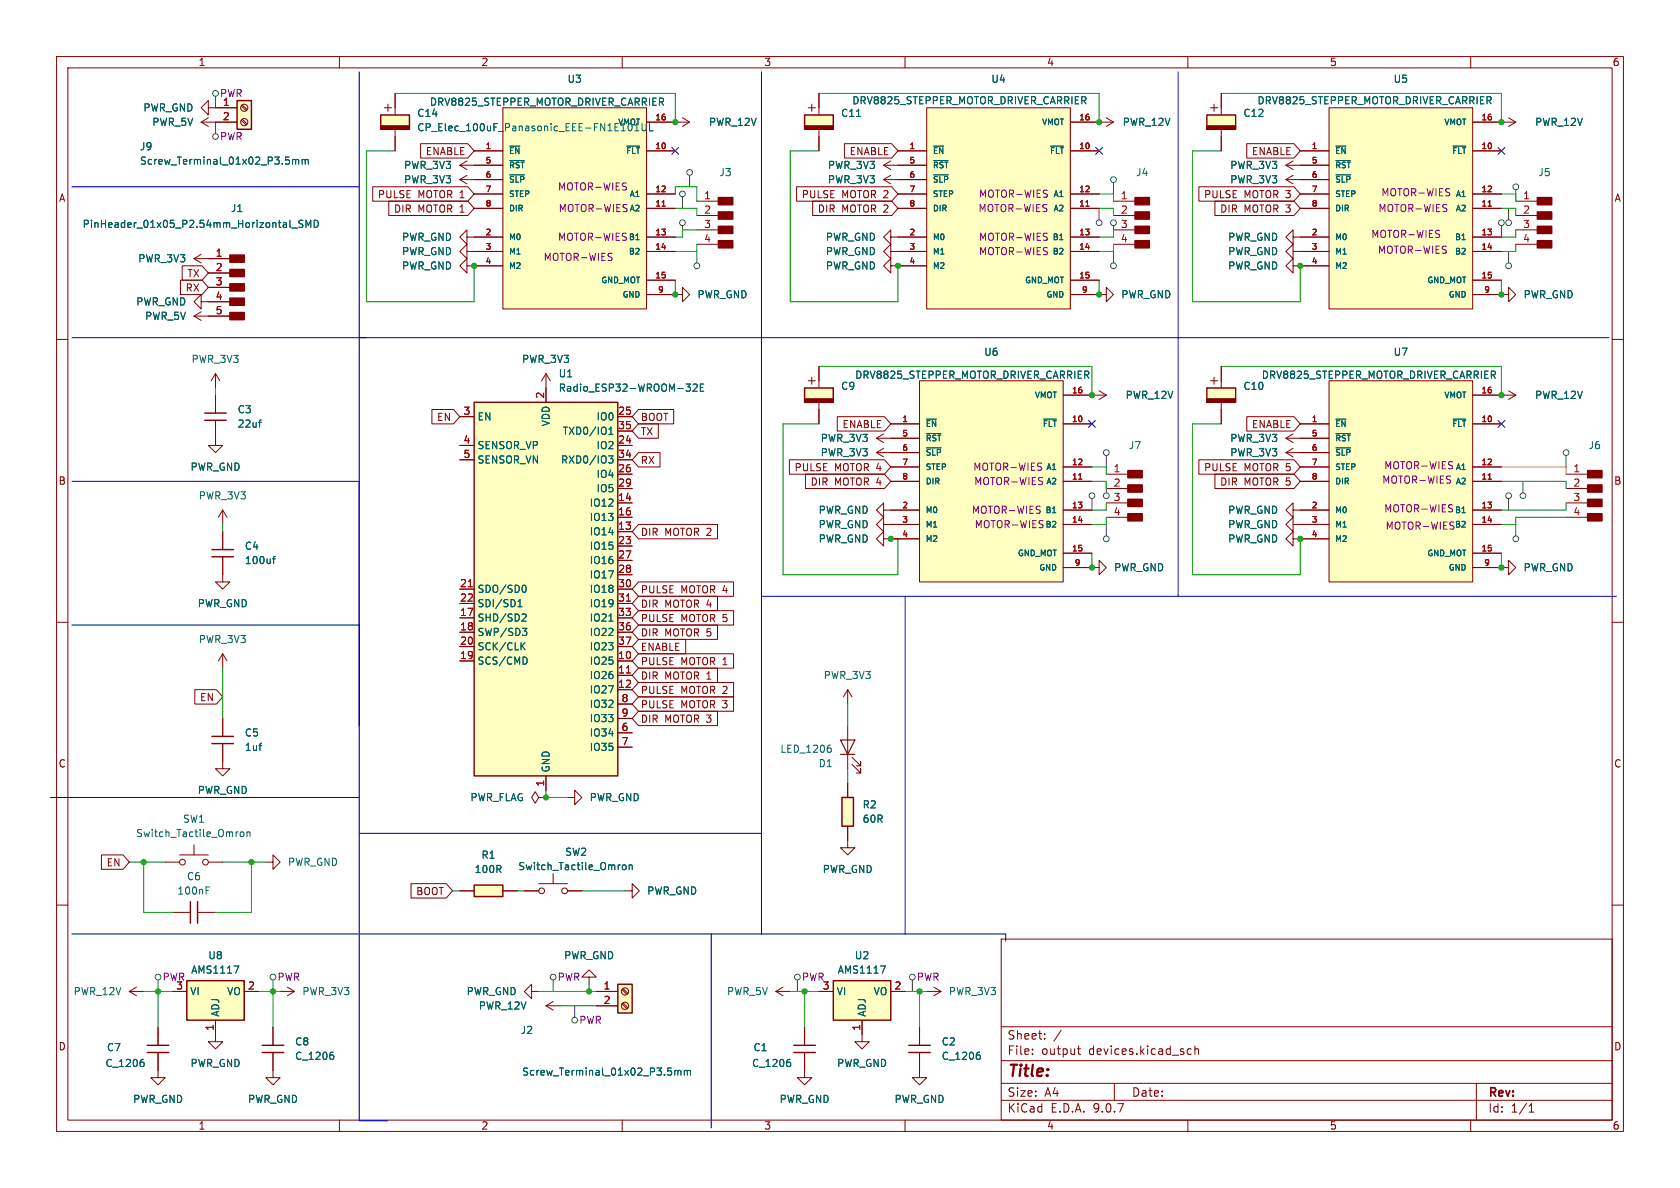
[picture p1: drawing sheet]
<svg xmlns="http://www.w3.org/2000/svg" width="297mm" height="210mm" viewBox="0 0 297 210" stroke-linecap="round" stroke-linejoin="round" font-family="sans-serif">
<g fill="none" stroke="#840000" stroke-width=".18">
<path d="M10 10h277v190h-277zM12 12h273v186h-273zM60 10v2M110 10v2M160 10v2M210 10v2M260 10v2M35.6 21.6l1.2 .8M35.6 21.6h2.5M36.8 20.8l-1.2 .8M34.3 45.7h6.3M34.3 45.7l1.3 .8"/>
<path d="M35.6 45l-1.3 .7M36.8 48.3h3.8M36.8 50.8h3.8M36.8 53.3h3.8M36.8 55.9h3.8M10 60h2M285 60h2M10 110h2M285 110h2M10 160h2M163.8 175.3h2.6M165.1 174.5l1.3 .8"/>
<path d="M166.4 175.3l-1.3 .7M177 166h108v32h-108zM285 160h2M60 198v2M110 198v2M160 198v2M177 194.5h108M177 191.5h108M177 187.5h108M177 181.5h108M182.5 186.3v.1M182.5 185.5v.1"/>
<path d="M184.7 183.6v.1M184.7 182.8v.1M187.6 182.1l-1.3 2M190.5 185.4h.5M190.7 184.9v1.3l.3 .2M197 191.5v3M210 198v2M210 185.5h.6M210 186.3h.6M211.2 185.5l.3-.1 .3 .1 .1 .9M211.2 184.9v1.5M260 198v2"/>
<path d="M261 191.5v6.5M270.3 196.6h.9M270.3 195.5l.4-.4v1.5"/>
</g>
<g fill="#840000" stroke="#840000" stroke-width=".25">
<path d="M40.6 45.1h2.6v1.3h-2.6z"/>
<path d="M40.6 47.6h2.6v1.3h-2.6z"/>
<path d="M40.6 50.2h2.6v1.2h-2.6z"/>
<path d="M40.6 52.7h2.6v1.3h-2.6z"/>
<path d="M40.6 55.2h2.6v1.3h-2.6z"/>
</g>
<path d="M53.6 39l-.5-.1-.2 .2v.3l.5 .3 .2 .3-.3 .2-.5-.1M55.5 38.9a.64 .64 0 0 1 .8 .7 .64 .64 0 0 1-.8 .6zM51.6 40.3h1M54.1 40.2v-1.3l.4 .9 .4-.9v1.3" fill="none" stroke="#006464" stroke-width=".18"/>
<path d="M41.9 17.8h2.5v5.1h-2.5z" fill="#ffffc2"/>
<path d="M41.9 17.8h2.5v5.1h-2.5z" fill="none" stroke="#840000" stroke-width=".25"/>
<g fill="none" stroke="#840000" stroke-width=".18">
<path d="M38.1 19.1h3.8M42.6 18.7l.9 .9M42.8 18.5l.9 .9M38.1 21.6h3.8M42.6 21.3l.9 .8M42.8 21.1l.9 .8"/>
<circle cx="43.2" cy="19" r=".63"/>
<circle cx="43.2" cy="21.6" r=".63"/>
</g>
<path d="M51.7 28.2v.8M51.7 28.3l.4-.1 .2 .2M52.3 28.4l.1-.2h.3l.1 .8M52.3 28.4v.6M53.4 28.3l.4-.1 .2 .2M53.4 28.2v.8M54 28.4l.1-.2h.3l.1 .8M54 28.4v.6" fill="none" stroke="#006464" stroke-width=".18"/>
<path d="M147.3 173.4h10.2v6.9h-10.2z" fill="#ffffc2"/>
<path d="M147.3 173.4h10.2v6.9h-10.2z" fill="none" stroke="#840000" stroke-width=".25"/>
<path d="M36.8 19.1v-1.3l-1.2 1.3 1.2 1.2v-1.2h1.3M157.5 44.5v-1.3l-1.3 1.3 1.3 1.2v-1.2h1.2M157.5 41.9v-1.3l-1.3 1.3 1.3 1.3v-1.3h1.2M157.5 47v-1.3l-1.3 1.3 1.3 1.3v-1.3h1.2M276.9 83.8h3.8M276.9 86.4h3.8M276.9 88.9h3.8M276.9 91.4h3.8M144.8 175.3h2.5M157.5 175.3h2.5M152.4 180.3v2.6" fill="none" stroke="#840000" stroke-width=".18"/>
<path d="M155.7 170.8h.8l-.5 1.2" fill="none" stroke="#006464" stroke-width=".18"/>
<g fill="#840000" stroke="#840000" stroke-width=".25">
<path d="M280.7 83.2h2.5v1.3h-2.5z"/>
<path d="M280.7 85.7h2.5v1.3h-2.5z"/>
<path d="M280.7 88.3h2.5v1.2h-2.5z"/>
<path d="M280.7 90.8h2.5v1.3h-2.5z"/>
</g>
<path d="M234.9 67.3h25.4v35.6h-25.4z" fill="#ffffc2"/>
<g fill="none" stroke="#840000" stroke-width=".18">
<path d="M229.9 74.9h5M229.9 77.5h5M234.9 67.3h25.4v35.6h-25.4zM260.3 74.9h5.1M260.3 69.9h5.1M229.9 80h5M229.9 82.6h5M229.9 85.1h5M229.9 90.2h5M229.9 92.7h5M229.9 95.3h5M260.3 82.6h5.1"/>
<path d="M260.3 85.1h5.1M260.3 90.2h5.1M260.3 92.7h5.1M260.3 97.8h5.1M260.3 100.3h5.1"/>
</g>
<path d="M236.2 74.1h1.7M236.2 76.6h2.5M236.2 79.2h2.6M256.9 74.1h2.2" fill="none" stroke="#006464" stroke-width=".18"/>
<path d="M263.1 84.7h.6" fill="none" stroke="#a90000" stroke-width=".18"/>
<path d="M162.6 67.3h25.4v35.6h-25.4z" fill="#ffffc2"/>
<g fill="none" stroke="#840000" stroke-width=".18">
<path d="M157.5 74.9h5.1M157.5 77.5h5.1M162.6 67.3h25.4v35.6h-25.4zM188 74.9h5M188 69.9h5M157.5 80h5.1M157.5 82.6h5.1M157.5 85.1h5.1M157.5 90.2h5.1M157.5 92.7h5.1M157.5 95.3h5.1M188 82.6h5"/>
<path d="M188 85.1h5M188 90.2h5M188 92.7h5M188 97.8h5M188 100.3h5M137.2 175.3l1.2 .7M137.2 175.3h2.5M138.4 174.5l-1.2 .8M142.2 186.1v4.4h1.3l-1.3 1.3-1.2-1.3h1.2M142.2 181.6v3.2"/>
</g>
<path d="M163.8 74.1h1.8M163.8 76.6h2.5M163.8 79.2h2.6M184.5 74.1h2.2M139.4 187.3h.3M139.5 187.8l.3 .2v.3l-.3 .2" fill="none" stroke="#006464" stroke-width=".18"/>
<path d="M190.7 84.7h.6" fill="none" stroke="#a90000" stroke-width=".18"/>
<path d="M140.3 184.8h3.8M140.3 186.1h3.8" fill="none" stroke="#840000" stroke-width=".25"/>
<path d="M67.3 20.3h5.1v2.6h-5.1z" fill="#ffffc2"/>
<path d="M67.3 22.2h5.1v.7h-5.1z" fill="#840000" stroke="#840000" stroke-width=".18"/>
<path d="M67.3 20.3h5.1v2.6h-5.1z" fill="none" stroke="#840000" stroke-width=".25"/>
<g fill="none" stroke="#840000" stroke-width=".18">
<path d="M67.9 19.1h1.3M68.6 18.4v1.3M69.8 16.5v3.8M69.8 22.9v3.8M81.3 29.2l1.2 .8M81.3 29.2h2.5M81.3 31.8l1.2 .7M81.3 31.8h2.5M82.5 28.4l-1.2 .8M82.5 31l-1.2 .8M82.5 44.5v-1.3l-1.2 1.3 1.2 1.2v-1.2h1.3M82.5 41.9v-1.3l-1.2 1.3 1.2 1.3v-1.3h1.3"/>
<path d="M154.9 77.5l1.3 .7M154.9 77.5h2.6M156.2 76.7l-1.3 .8M156.2 79.2l-1.3 .8M193 69.9h2.6M194.3 69.1l1.3 .8M195.6 69.9l-1.3 .7M265.4 69.9h2.6M266.7 69.1l1.3 .8M268 69.9l-1.3 .7M154.9 80l1.3 .8M154.9 80h2.6"/>
<path d="M156.2 90.2v-1.3l-1.3 1.3 1.3 1.2v-1.2h1.3M156.2 92.7v-1.3l-1.3 1.3 1.3 1.3v-1.3h1.3M156.2 95.3v-1.3l-1.3 1.3 1.3 1.2v-1.2h1.3M195.6 83.8h3.8M195.6 86.4h3.8M195.6 88.9h3.8M195.6 91.4h3.8M193 100.3h1.3v-1.2l1.3 1.2-1.3 1.3v-1.3"/>
</g>
<path d="M111.7 22.6l-.1 .5h-.4M112.2 23.1h.8M112.6 21.9v1.2M113.5 21.9v1l.2 .2h.4l.1-.2v-1M114.8 21.9v1.2h.6" fill="none" stroke="#006464" stroke-width=".18"/>
<g fill="#840000" stroke="#840000" stroke-width=".25">
<path d="M199.4 83.2h2.5v1.3h-2.5z"/>
<path d="M199.4 85.7h2.5v1.3h-2.5z"/>
<path d="M199.4 88.3h2.5v1.2h-2.5z"/>
<path d="M199.4 90.8h2.5v1.3h-2.5z"/>
</g>
<path d="M142.2 68.6h5.1v2.5h-5.1z" fill="#ffffc2"/>
<path d="M142.2 70.5h5.1v.6h-5.1z" fill="#840000" stroke="#840000" stroke-width=".18"/>
<path d="M142.2 68.6h5.1v2.5h-5.1z" fill="none" stroke="#840000" stroke-width=".25"/>
<path d="M142.9 67.3h1.2M143.5 66.7v1.2M144.8 64.8v3.8M144.8 71.1v3.8" fill="none" stroke="#840000" stroke-width=".18"/>
<path d="M148.8 141h2.1v5.1h-2.1z" fill="#ffffc2"/>
<path d="M148.8 141h2.1v5.1h-2.1z" fill="none" stroke="#840000" stroke-width=".25"/>
<path d="M149.9 138.4v2.6M149.9 146.1v3.8h1.2l-1.2 1.2-1.3-1.2h1.3" fill="none" stroke="#840000" stroke-width=".18"/>
<path d="M213.4 68.6h5v2.5h-5z" fill="#ffffc2"/>
<path d="M213.4 70.5h5v.6h-5z" fill="#840000" stroke="#840000" stroke-width=".18"/>
<path d="M213.4 68.6h5v2.5h-5z" fill="none" stroke="#840000" stroke-width=".25"/>
<path d="M214 67.3h1.3M214.6 66.7v1.2M215.9 64.8v3.8M215.9 71.1v3.8" fill="none" stroke="#840000" stroke-width=".18"/>
<path d="M163.8 19.1h25.4v35.5h-25.4z" fill="#ffffc2"/>
<g fill="none" stroke="#840000" stroke-width=".18">
<path d="M163.8 19.1h25.4v35.5h-25.4zM119.4 21.6h2.5M120.6 20.8l1.3 .8M121.9 21.6l-1.3 .8M123.2 35.6h3.8M123.2 38.1h3.8M156.2 29.2h7.6M156.2 31.8h7.6M156.2 31.8l1.3 .7M156.2 29.2l1.3 .8M157.5 31l-1.3 .8M157.5 28.4l-1.3 .8"/>
<path d="M158.7 26.7h5.1M158.7 34.3h5.1M158.7 36.8h5.1M189.2 26.7h5.1M189.2 34.3h5.1M189.2 36.8h5.1M189.2 21.6h5.1M119.4 52.1h1.2v-1.3l1.3 1.3-1.3 1.2v-1.2M123.2 40.6h3.8M123.2 43.2h3.8M158.7 41.9h5.1M158.7 44.5h5.1"/>
<path d="M158.7 47h5.1M189.2 41.9h5.1M189.2 44.5h5.1M189.2 49.5h5.1M189.2 52.1h5.1M228.6 44.5v-1.3l-1.3 1.3 1.3 1.2v-1.2h1.3M30.5 161.3h3.2M34.9 161.3h3.2"/>
</g>
<path d="M165 25.8h1.8M165 28.4h2.6M165 30.9h2.7M185.7 25.8h2.3M36.4 157.4h.5M36.4 156.8h.6" fill="none" stroke="#006464" stroke-width=".18"/>
<path d="M192 36.4h.5" fill="none" stroke="#a90000" stroke-width=".18"/>
<g fill="#840000" stroke="#840000" stroke-width=".25">
<path d="M127 34.9h2.5v1.3h-2.5z"/>
<path d="M127 37.5h2.5v1.2h-2.5z"/>
<path d="M127 40h2.5v1.3h-2.5z"/>
<path d="M127 42.5h2.5v1.3h-2.5z"/>
</g>
<path d="M33.7 159.4v3.8M34.9 159.4v3.8" fill="none" stroke="#840000" stroke-width=".25"/>
<path d="M33 173.4h10.2v6.9h-10.2z" fill="#ffffc2"/>
<path d="M33 173.4h10.2v6.9h-10.2z" fill="none" stroke="#840000" stroke-width=".25"/>
<path d="M30.5 175.3h2.5M43.2 175.3h2.5M38.1 180.3v2.6" fill="none" stroke="#840000" stroke-width=".18"/>
<path d="M41.4 170.8h.8l-.5 1.2" fill="none" stroke="#006464" stroke-width=".18"/>
<path d="M142.2 20.3h5.1v2.6h-5.1z" fill="#ffffc2"/>
<path d="M142.2 22.2h5.1v.7h-5.1z" fill="#840000" stroke="#840000" stroke-width=".18"/>
<path d="M142.2 20.3h5.1v2.6h-5.1zM26 184.8h3.8M26 186.1h3.8M46.4 184.8h3.8M46.4 186.1h3.8" fill="none" stroke="#840000" stroke-width=".25"/>
<g fill="none" stroke="#840000" stroke-width=".18">
<path d="M142.9 19.1h1.2M143.5 18.4v1.3M144.8 16.5v3.8M144.8 22.9v3.8M196.8 35.6h3.9M196.8 38.1h3.9M82.5 47v-1.3l-1.2 1.3 1.2 1.3v-1.3h1.3M194.3 52.1h1.3v-1.3l1.2 1.3-1.2 1.2v-1.2M196.8 40.6h3.9M196.8 43.2h3.9M228.6 41.9v-1.3l-1.3 1.3 1.3 1.3v-1.3h1.3M228.6 47v-1.3l-1.3 1.3 1.3 1.3v-1.3h1.3"/>
<path d="M265.4 52.1h1.3v-1.3l1.3 1.3-1.3 1.2v-1.2M96.5 66l-.7 1.3M96.5 66l.8 1.3M96.5 66v2.6M227.3 77.5l1.3 .7M227.3 77.5h2.6M228.6 76.7l-1.3 .8M228.6 79.2l-1.3 .8M227.3 80l1.3 .8M227.3 80h2.6M228.6 90.2v-1.3l-1.3 1.3 1.3 1.2v-1.2h1.3M228.6 92.7v-1.3l-1.3 1.3 1.3 1.3v-1.3h1.3"/>
<path d="M228.6 95.3v-1.3l-1.3 1.3 1.3 1.2v-1.2h1.3M265.4 100.3h1.3v-1.2l1.3 1.2-1.3 1.3v-1.3M47 152.4h1.3v-1.3l1.2 1.3-1.2 1.3v-1.3M95.2 141l-.6-1-.6 1 .6 1 .6-1h1.3M96.5 141h.1M100.3 141h1.3v-1.3l1.3 1.3-1.3 1.2v-1.2M110.5 157.5h1.3v-1.3l1.2 1.3-1.2 1.3v-1.3M22.9 175.3l1.2 .7M22.9 175.3h2.5M24.1 174.5l-1.2 .8M27.9 186.1v4.4h1.3l-1.3 1.3-1.2-1.3h1.2M27.9 181.6v3.2"/>
<path d="M38.1 182.9v1.3h1.3l-1.3 1.2-1.3-1.2h1.3M48.3 186.1v4.4h1.2l-1.2 1.3-1.3-1.3h1.3M48.3 181.6v3.2"/>
</g>
<path d="M151.4 20.6h.7M25.1 187.3h.3M25.2 187.8l.3 .2v.3l-.3 .2M58.7 186h.2M58.8 186.5l.2 .2v.3l-.2 .3" fill="none" stroke="#006464" stroke-width=".18"/>
<g fill="#840000" stroke="#840000" stroke-width=".25">
<path d="M200.7 34.9h2.5v1.3h-2.5z"/>
<path d="M200.7 37.5h2.5v1.2h-2.5z"/>
<path d="M200.7 40h2.5v1.3h-2.5z"/>
<path d="M200.7 42.5h2.5v1.3h-2.5z"/>
</g>
<path d="M83.8 71.1h25.4v66.1h-25.4z" fill="#ffffc2"/>
<path d="M83.8 71.1h25.4v66.1h-25.4z" fill="none" stroke="#840000" stroke-width=".25"/>
<g fill="none" stroke="#840000" stroke-width=".18">
<path d="M265.4 21.6h2.6M266.7 20.8l1.3 .8M268 21.6l-1.3 .8M81.3 73.7h2.5M81.3 78.7h2.5M96.5 68.6v2.5M109.2 73.7h2.6M109.2 78.7h2.6M109.2 76.2h2.6M81.3 81.3h2.5M109.2 81.3h2.6M109.2 83.8h2.6"/>
<path d="M109.2 86.4h2.6M109.2 88.9h2.6M109.2 91.4h2.6M109.2 94h2.6M109.2 96.5h2.6M109.2 99.1h2.6M81.3 104.1h2.5M81.3 106.7h2.5M81.3 109.2h2.5M81.3 111.8h2.5M81.3 114.3h2.5M81.3 116.8h2.5"/>
<path d="M109.2 104.1h2.6M109.2 106.7h2.6M109.2 109.2h2.6M109.2 111.8h2.6M109.2 114.3h2.6M109.2 116.8h2.6M109.2 101.6h2.6M109.2 119.4h2.6M96.5 137.2v2.5M109.2 121.9h2.6M109.2 124.5h2.6M109.2 127h2.6"/>
<path d="M109.2 129.5h2.6M109.2 132.1h2.6"/>
</g>
<g fill="none" stroke="#006464" stroke-width=".18">
<path d="M107.6 76.8h.8M107.6 75.9l.4-.4v1.3M121.3 67.9h.8l-.5 .5 .4 .1 .1 .4-.3 .3h-.3M122.5 68l.5-.1 .3 .4-.8 .9h.8M123.8 68.5h.4M124.4 67.9h-.6v1.3h.6M107.6 80.6h.8l-.5 .5 .4 .1v.5l-.2 .2-.5-.1M91.6 107.3h.7M91.6 106.4l.3-.4v1.3M92.3 114.2l.5 .7M92.4 111.1h.7l-.4 .5 .4 .1v.4l-.2 .2h-.4M92.5 108.5l.4 .1 .1 .3-.8 .9h.8"/>
<path d="M92.6 103.4a.68 .68 0 0 1 .4 .7 .68 .68 0 0 1-.4 .6M92.8 113.6l-.7 .7M93 116.2l.2 .5-.2 .7M107.6 109.8h.8"/>
</g>
<path d="M82.8 103.7h.7M110.7 106.3h.8M110.7 119h.8" fill="none" stroke="#a90000" stroke-width=".18"/>
<path d="M88.9 19.1h25.4v35.5h-25.4z" fill="#ffffc2"/>
<g fill="none" stroke="#840000" stroke-width=".18">
<path d="M88.9 19.1h25.4v35.5h-25.4zM83.8 26.7h5.1M83.8 29.2h5.1M83.8 31.8h5.1M83.8 34.3h5.1M83.8 36.8h5.1M114.3 26.7h5.1M114.3 34.3h5.1M114.3 36.8h5.1M114.3 21.6h5.1M268 35.6h3.8M268 38.1h3.8"/>
<path d="M83.8 41.9h5.1M83.8 44.5h5.1M83.8 47h5.1M114.3 41.9h5.1M114.3 44.5h5.1M114.3 49.5h5.1M114.3 52.1h5.1M268 40.6h3.8M268 43.2h3.8M49.5 175.3h2.6M50.8 174.5l1.3 .8M52.1 175.3l-1.3 .7"/>
</g>
<path d="M90.1 25.8h1.8M90.1 28.4h2.6M90.1 30.9h2.6M110.8 25.8h2.3" fill="none" stroke="#006464" stroke-width=".18"/>
<path d="M117 36.4h.6" fill="none" stroke="#a90000" stroke-width=".18"/>
<g fill="#840000" stroke="#840000" stroke-width=".25">
<path d="M271.8 34.9h2.5v1.3h-2.5z"/>
<path d="M271.8 37.5h2.5v1.2h-2.5z"/>
<path d="M271.8 40h2.5v1.3h-2.5z"/>
<path d="M271.8 42.5h2.5v1.3h-2.5z"/>
</g>
<path d="M234.9 19.1h25.4v35.5h-25.4z" fill="#ffffc2"/>
<g fill="none" stroke="#840000" stroke-width=".18">
<path d="M234.9 19.1h25.4v35.5h-25.4zM227.3 29.2h7.6M227.3 31.8h7.6M227.3 31.8l1.3 .7M227.3 29.2l1.3 .8M228.6 31l-1.3 .8M228.6 28.4l-1.3 .8M229.9 26.7h5M229.9 34.3h5M229.9 36.8h5M260.3 26.7h5.1M260.3 34.3h5.1"/>
<path d="M260.3 36.8h5.1M260.3 21.6h5.1M229.9 41.9h5M229.9 44.5h5M229.9 47h5M260.3 41.9h5.1M260.3 44.5h5.1M260.3 49.5h5.1M260.3 52.1h5.1"/>
</g>
<path d="M236.2 25.8h1.7M236.2 28.4h2.5M236.2 30.9h2.6M256.9 25.8h2.2" fill="none" stroke="#006464" stroke-width=".18"/>
<path d="M263.1 36.4h.6" fill="none" stroke="#a90000" stroke-width=".18"/>
<path d="M213.4 20.3h5v2.6h-5z" fill="#ffffc2"/>
<path d="M213.4 22.2h5v.7h-5z" fill="#840000" stroke="#840000" stroke-width=".18"/>
<path d="M213.4 20.3h5v2.6h-5z" fill="none" stroke="#840000" stroke-width=".25"/>
<g fill="none" stroke="#840000" stroke-width=".18">
<path d="M214 19.1h1.3M214.6 18.4v1.3M215.9 16.5v3.8M194.3 21.6h2.5M195.6 20.8l1.2 .8M196.8 21.6l-1.2 .8M215.9 22.9v3.8M29.2 152.4h2.5M31.7 151.1h5.1M34.3 149.4v1.7M36.8 152.4h2.6"/>
<circle cx="32.3" cy="152.4" r=".51"/>
<circle cx="36.3" cy="152.4" r=".51"/>
</g>
<path d="M42.5 147.2l.2-.1 .4 .1v.5l-.1 .1-.3 .1-.2-.1zM43.7 147.2l.1-.1h.3l.1 .8M43.7 147.1v.8" fill="none" stroke="#006464" stroke-width=".18"/>
<path d="M83.8 156.5h5.1v2h-5.1z" fill="#ffffc2"/>
<path d="M83.8 156.5h5.1v2h-5.1z" fill="none" stroke="#840000" stroke-width=".25"/>
<g fill="none" stroke="#840000" stroke-width=".18">
<path d="M81.3 157.5h2.5M88.9 157.5h2.5M92.7 157.5h2.5M95.2 156.2h5.1M97.8 154.4v1.8M100.3 157.5h2.6"/>
<circle cx="95.8" cy="157.5" r=".51"/>
<circle cx="99.8" cy="157.5" r=".51"/>
</g>
<path d="M110.1 153l.2-.1 .3 .1 .1 .5-.1 .2h-.3l-.2-.1zM111.2 153l.2-.1 .3 .1 .1 .7M111.2 152.9v.8" fill="none" stroke="#006464" stroke-width=".18"/>
<path d="M109.2 174h2.6v5.1h-2.6z" fill="#ffffc2"/>
<path d="M36.2 73h3.8M36.2 74.3h3.8M37.5 97.2h3.8M37.5 98.4h3.8M37.5 130.2h3.8M37.5 131.4h3.8M109.2 174h2.6v5.1h-2.6zM160.7 184.8h3.8M160.7 186.1h3.8" fill="none" stroke="#840000" stroke-width=".25"/>
<g fill="none" stroke="#840000" stroke-width=".18">
<path d="M38.1 19.1h3.8M69.8 16.5v2.6M144.8 16.5v2.6M215.9 16.5v2.6M38.1 21.6h3.8M65.9 33h16.8l1.1 1.3-1.1 1.3h-16.8zM68.7 35.6h14l1.1 1.2-1.1 1.3h-14zM69.8 24.1v2.6M74.4 25.4h8.3l1.1 1.3-1.1 1.2h-8.3zM83.8 26.7h5.1M83.8 29.2h5.1M83.8 31.8h5.1"/>
<path d="M83.8 34.3h5.1M83.8 36.8h5.1M114.3 26.7h5.1M114.3 34.3h5.1M114.3 36.8h5.1M114.3 21.6h5.1M140.8 33h16.8l1.1 1.3-1.1 1.3h-16.8zM143.7 35.6h13.9l1.1 1.2-1.1 1.3h-13.9zM144.8 24.1v2.6M149.3 25.4h8.3l1.1 1.3-1.1 1.2h-8.3zM158.7 26.7h5.1M158.7 29.2h5.1"/>
<path d="M158.7 31.8h5.1M158.7 34.3h5.1M158.7 36.8h5.1M189.2 26.7h5.1M189.2 34.3h5.1M189.2 36.8h5.1M189.2 21.6h5.1M211.9 33h16.9l1.1 1.3-1.1 1.3h-16.9zM214.8 35.6h14l1.1 1.2-1.1 1.3h-14zM215.9 24.1v2.6M220.4 25.4h8.4l1.1 1.3-1.1 1.2h-8.4zM229.9 26.7h5"/>
<path d="M229.9 29.2h5M229.9 31.8h5M229.9 34.3h5M229.9 36.8h5M260.3 26.7h5.1M260.3 34.3h5.1M260.3 36.8h5.1M260.3 21.6h5.1M31.9 49.5h3.8l1.1 1.3-1.1 1.3h-3.8zM32.2 47h3.5l1.1 1.3-1.1 1.2h-3.5zM34.3 55.9l1.3 .7M34.3 55.9h6.3"/>
<path d="M35.6 53.3v-1.2l-1.3 1.2 1.3 1.3v-1.3h5M35.6 55.1l-1.3 .8M36.8 45.7h3.8M36.8 48.3h3.8M36.8 50.8h3.8M83.8 41.9h5.1M83.8 44.5h5.1M83.8 47h5.1M114.3 41.9h5.1M114.3 44.5h5.1M114.3 49.5h5.1M114.3 52.1h5.1"/>
<path d="M158.7 41.9h5.1M158.7 44.5h5.1M158.7 47h5.1M189.2 41.9h5.1M189.2 44.5h5.1M189.2 49.5h5.1M189.2 52.1h5.1M229.9 41.9h5M229.9 44.5h5M229.9 47h5M260.3 41.9h5.1M260.3 44.5h5.1"/>
<path d="M260.3 49.5h5.1M260.3 52.1h5.1M38.1 74.3v4.4h1.3l-1.3 1.3-1.3-1.3h1.3M38.1 66l-.8 1.3M38.1 66l.8 1.3M38.1 66v2.6M38.1 69.9v3.1M76.4 72.4h3.8l1.1 1.3-1.1 1.2h-3.8zM81.3 73.7h2.5M81.3 78.7h2.5M96.5 68.6v2.5M109.2 73.7h2.6"/>
<path d="M109.2 78.7h2.6M109.2 76.2h2.6M112.9 74.9h3.5v2.6h-3.5l-1.1-1.3zM112.9 72.4h6.2v2.5h-6.2l-1.1-1.2zM144.8 64.8v2.5M144.8 72.4v2.5M148 73.7h8.4l1.1 1.2-1.1 1.3h-8.4zM157.5 74.9h5.1M157.5 77.5h5.1M188 74.9h5M188 69.9h5M215.9 64.8v2.5"/>
<path d="M215.9 72.4v2.5M220.4 73.7h8.4l1.1 1.2-1.1 1.3h-8.4zM229.9 74.9h5M229.9 77.5h5M260.3 74.9h5.1M260.3 69.9h5.1M39.4 98.4v4.5h1.2l-1.2 1.2-1.3-1.2h1.3M39.4 90.2v2.5M39.4 94v3.2M39.4 90.2l-.8 1.2M39.4 90.2l.7 1.2M81.3 81.3h2.5"/>
<path d="M109.2 81.3h2.6M109.2 83.8h2.6M109.2 86.4h2.6M109.2 88.9h2.6M109.2 91.4h2.6M109.2 94h2.6M109.2 96.5h2.6M109.2 99.1h2.6M112.9 92.7h13.9v2.6h-13.9l-1.1-1.3zM112.9 80h3.8v2.6h-3.8l-1.1-1.3zM139.6 81.3h16.8l1.1 1.3-1.1 1.2h-16.8zM142.4 83.8h14l1.1 1.3-1.1 1.3h-14z"/>
<path d="M157.5 80h5.1M157.5 82.6h5.1M157.5 85.1h5.1M157.5 90.2h5.1M157.5 92.7h5.1M157.5 95.3h5.1M188 82.6h5M188 85.1h5M188 90.2h5M188 92.7h5M188 97.8h5M211.9 81.3h16.9l1.1 1.3-1.1 1.2h-16.9z"/>
<path d="M214.8 83.8h14l1.1 1.3-1.1 1.3h-14zM229.9 80h5M229.9 82.6h5M229.9 85.1h5M229.9 90.2h5M229.9 92.7h5M229.9 95.3h5M260.3 82.6h5.1M260.3 85.1h5.1M260.3 90.2h5.1M260.3 92.7h5.1M260.3 97.8h5.1"/>
<path d="M39.4 115.6v2.5M39.4 115.6l-.8 1.2M39.4 115.6l.7 1.2M81.3 104.1h2.5M81.3 106.7h2.5M81.3 109.2h2.5M81.3 111.8h2.5M81.3 114.3h2.5M81.3 116.8h2.5M109.2 104.1h2.6M109.2 106.7h2.6M109.2 109.2h2.6"/>
<path d="M109.2 111.8h2.6M109.2 114.3h2.6M109.2 116.8h2.6M109.2 101.6h2.6M109.2 119.4h2.6M112.9 118.1h13.9v2.6h-13.9l-1.1-1.3zM112.9 110.5h13.9v2.5h-13.9l-1.1-1.2zM112.9 115.6h16.8v2.5h-16.8l-1.1-1.3zM112.9 113h8.3v2.6h-8.3l-1.1-1.3zM112.9 105.4h13.9v2.6h-13.9l-1.1-1.3zM112.9 107.9h16.8v2.6h-16.8l-1.1-1.3zM112.9 102.9h16.8v2.5h-16.8l-1.1-1.3z"/>
<path d="M188 100.3h5M260.3 100.3h5.1M34.4 121.9h3.9l1.1 1.3-1.1 1.3h-3.9zM39.4 131.4v4.5h1.2l-1.2 1.3-1.3-1.3h1.3M39.4 127v3.2M96.5 137.2v2.5M109.2 121.9h2.6M109.2 124.5h2.6M109.2 127h2.6M109.2 129.5h2.6M109.2 132.1h2.6M112.9 125.7h13.9v2.6h-13.9l-1.1-1.3z"/>
<path d="M112.9 120.6h16.8v2.6h-16.8l-1.1-1.3zM112.9 123.2h16.8v2.5h-16.8l-1.1-1.2zM149.9 121.9v2.6M149.9 128.3v7.6M149.9 138.4v2.6M149.9 121.9l-.8 1.3M149.9 121.9l.7 1.3M150.6 135.1l1.5 1.6v-.8v.8h-.7M150.6 133.9l1.5 1.5v-.8v.8h-.7M17.9 151.1h3.8l1.2 1.3-1.2 1.3h-3.8zM72.7 156.2h6.2l1.1 1.3-1.1 1.3h-6.2zM81.3 157.5h2.5"/>
<path d="M88.9 157.5h2.5M92.7 157.5h2.5M96.5 141h.1M100.3 157.5h2.6M149.9 146.1v2.5M30.5 175.3h2.5M43.2 175.3h2.5M94 175.3v-1.3l-1.3 1.3 1.3 1.2v-1.2h1.2M96.5 177.8h2.6M96.5 177.8l1.3 .8M97.8 177l-1.3 .8M104.1 172.7h1.3l-1.3-1.2-1.2 1.2h1.2v1.3"/>
<path d="M105.4 175.3h3.8M105.4 177.8h3.8M110 174.9l.8 .9M110 177.5l.8 .8M110.1 174.8l.9 .8M110.1 177.3l.9 .8M144.8 175.3h2.5M157.5 175.3h2.5M27.9 181.6v3.2M27.9 186.1v3.1M38.1 180.3v2.6M48.3 181.6v3.2"/>
<path d="M48.3 186.1v3.1M142.2 181.6v3.2M142.2 186.1v3.1M152.4 180.3v3.9h1.3l-1.3 1.2-1.3-1.2h1.3M162.6 186.1v4.4h1.2l-1.2 1.3-1.3-1.3h1.3M162.6 181.6v3.2"/>
<circle cx="110.5" cy="175.3" r=".63"/>
<circle cx="110.5" cy="177.8" r=".63"/>
</g>
<g fill="none" stroke="#006464" stroke-width=".18">
<path d="M51.7 28.2v.8M51.7 28.3l.4-.1 .2 .2M52.3 28.4l.1-.2h.3l.1 .8M52.3 28.4v.6M53.4 28.3l.4-.1 .2 .2M53.4 28.2v.8M53.6 39l-.5-.1-.2 .2v.3l.5 .3 .2 .3-.3 .2-.5-.1M54 28.4l.1-.2h.3l.1 .8M54 28.4v.6M55.5 38.9a.64 .64 0 0 1 .8 .7 .64 .64 0 0 1-.8 .6zM90.1 25.8h1.8M90.1 28.4h2.6"/>
<path d="M90.1 30.9h2.6M110.8 25.8h2.3M111.7 22.6l-.1 .5h-.4M112.2 23.1h.8M112.6 21.9v1.2M113.5 21.9v1l.2 .2h.4l.1-.2v-1M114.8 21.9v1.2h.6M151.4 20.6h.7M165 25.8h1.8M165 28.4h2.6M165 30.9h2.7M185.7 25.8h2.3"/>
<path d="M236.2 25.8h1.7M236.2 28.4h2.5M236.2 30.9h2.6M256.9 25.8h2.2M51.6 40.3h1M54.1 40.2v-1.3l.4 .9 .4-.9v1.3M45.7 74.7h.5M46.2 74.2l-.2 .1M107.6 76.8h.8M107.6 75.9l.4-.4v1.3M121.3 67.9h.8l-.5 .5 .4 .1 .1 .4-.3 .3h-.3M122.5 68l.5-.1 .3 .4-.8 .9h.8"/>
<path d="M123.8 68.5h.4M124.4 67.9h-.6v1.3h.6M163.8 74.1h1.8M163.8 76.6h2.5M163.8 79.2h2.6M184.5 74.1h2.2M236.2 74.1h1.7M236.2 76.6h2.5M236.2 79.2h2.6M256.9 74.1h2.2M48.2 98.8h.5M48.7 98.4l-.3 .2v1"/>
<path d="M107.6 80.6h.8l-.5 .5 .4 .1v.5l-.2 .2-.5-.1M91.6 107.3h.7M91.6 106.4l.3-.4v1.3M92.3 114.2l.5 .7M92.4 111.1h.7l-.4 .5 .4 .1v.4l-.2 .2h-.4M92.5 108.5l.4 .1 .1 .3-.8 .9h.8M92.6 103.4a.68 .68 0 0 1 .4 .7 .68 .68 0 0 1-.4 .6M92.8 113.6l-.7 .7M93 116.2l.2 .5-.2 .7M107.6 109.8h.8M45.8 131.8h.5M46.1 131.4h.2"/>
<path d="M146.6 131.7h.2M146.7 132.2l.3 .2v.3l-.3 .3M110.1 153l.2-.1 .3 .1 .1 .5-.1 .2h-.3l-.2-.1zM111.2 153l.2-.1 .3 .1 .1 .7M111.2 152.9v.8M41.4 170.8h.8l-.5 1.2M155.7 170.8h.8l-.5 1.2M25.1 187.3h.3M25.2 187.8l.3 .2v.3l-.3 .2M58.7 186h.2M58.8 186.5l.2 .2v.3l-.2 .3M119.3 189.2v.9"/>
<path d="M119.3 189.3l.3-.1 .2 .2M119.8 189.4l.2-.2 .3 .1 .1 .8M119.8 189.4v.7M121 189.3l.3-.1 .2 .2M121 189.2v.9M121.5 189.4l.2-.2 .3 .1 .1 .8M121.5 189.4v.7M139.4 187.3h.3M139.5 187.8l.3 .2v.3l-.3 .2M173 186h.2M173.1 186.5l.2 .2v.3l-.2 .3"/>
</g>
<path d="M148.6 130.8h2.5l-1.2 2.6zM148.6 133.4h2.5" fill="none" stroke="#840000" stroke-width=".2"/>
<g fill="none" stroke="#484848" stroke-width=".18">
<path d="M38.1 17v2.1M38.1 21.6v2M120.6 34.8v2M120.6 39.9v2M121.9 31v2M194.3 36.8v2.1M196.8 32.3v2M196.8 39.9v2M265.4 39.9v2M266.7 36.8v2.1M268 33.5v2.1M123.2 44.5v2"/>
<path d="M196.8 44.5v2M266.7 44.5v2M193 88.1v2.1M195.6 80.5v2.1M195.6 85.1v2M195.6 92.7v2M266.7 88.1v2.1M268 92.7v2M269.2 85.1v2M276.9 80.5v2.1M27.9 173.2v2.1M48.3 173.2v2.1"/>
<path d="M97.8 173.2v2.1M101.6 177.8v2M141 173.2v2.1M161.3 173.2v2.1"/>
<circle cx="38.1" cy="16.5" r=".51"/>
<circle cx="38.1" cy="24.1" r=".51"/>
<circle cx="120.7" cy="39.4" r=".51"/>
<circle cx="120.7" cy="34.3" r=".51"/>
<circle cx="121.9" cy="30.5" r=".51"/>
<circle cx="194.3" cy="39.4" r=".51"/>
<circle cx="196.9" cy="31.8" r=".51"/>
<circle cx="196.9" cy="39.4" r=".51"/>
<circle cx="265.4" cy="39.4" r=".51"/>
<circle cx="266.7" cy="39.4" r=".51"/>
<circle cx="268" cy="33" r=".51"/>
<circle cx="123.2" cy="47" r=".51"/>
<circle cx="196.9" cy="47" r=".51"/>
<circle cx="266.7" cy="47" r=".51"/>
<circle cx="193" cy="87.6" r=".51"/>
<circle cx="195.6" cy="80" r=".51"/>
<circle cx="195.6" cy="95.3" r=".51"/>
<circle cx="195.6" cy="87.6" r=".51"/>
<circle cx="266.7" cy="87.6" r=".51"/>
<circle cx="268" cy="95.3" r=".51"/>
<circle cx="269.2" cy="87.6" r=".51"/>
<circle cx="276.9" cy="80" r=".51"/>
<circle cx="27.9" cy="172.7" r=".51"/>
<circle cx="48.3" cy="172.7" r=".51"/>
<circle cx="97.8" cy="172.7" r=".51"/>
<circle cx="141" cy="172.7" r=".51"/>
<circle cx="161.3" cy="172.7" r=".51"/>
<circle cx="101.6" cy="180.3" r=".51"/>
</g>
<g fill="none" stroke="#0000c2" stroke-width=".18">
<path d="M63.5 12.7v185.4h5.1M134.6 12.7v152.4M208.3 12.7v92.7M12.7 33h50.8M12.7 59.7h271.8M12.7 85.1h50.8M12.7 110.5h50.8M134.6 105.4h151.1M160 105.4v59.7M8.9 141h54.6M63.5 147.3h71.1M12.7 165.1h165.1v1.3"/>
<path d="M125.7 165.1v34.3"/>
</g>
<g fill="none" stroke="#009600" stroke-width=".18">
<path d="M69.8 16.5h49.6v5.1M144.8 16.5h49.5v5.1M215.9 16.5h49.5v5.1M69.8 26.7h-5v26.6h19v-6.3M119.4 34.3v-1.3h3.8v2.6M119.4 36.8h3.8v1.3M144.8 26.7h-5.1v26.6h19v-6.3M194.3 36.8h2.5v1.3M194.3 34.3h2.5v1.3M215.9 26.7h-5.1v26.6h19.1v-6.3M265.4 36.8h2.6v1.3M265.4 34.3h2.6v1.3"/>
<path d="M119.4 49.5v2.6M123.2 43.2v1.3h-3.8M123.2 40.6h-2.6v1.3h-1.2M194.3 49.5v2.6M196.8 43.2v1.3h-2.5M196.8 40.6v1.3h-2.5M265.4 49.5v2.6M268 43.2v1.3h-2.6M268 40.6v1.3h-2.6M38.1 68.6v1.3M144.8 74.9h-6.4v26.7h20.3v-6.3h-1.2M144.8 64.8h48.2v5.1"/>
<path d="M215.9 74.9h-5.1v26.7h19.1v-6.3M215.9 64.8h49.5v5.1M39.4 92.7v1.3M193 97.8v2.5M193 85.1h2.6v1.3M193 82.6h2.6v1.2M195.6 88.9v1.3h-2.6M195.6 91.4v1.3h-2.6M265.4 85.1h11.5v1.3M265.4 97.8v2.5M276.9 91.4h-8.9v1.3h-2.6M276.9 88.9v1.3h-11.5"/>
<path d="M39.4 118.1v8.9M96.5 139.7v1.3h3.8M149.9 124.5v3.8M149.9 135.9v2.5M22.9 152.4h6.3M25.4 152.4v8.9h5.1M39.4 152.4h7.6M44.4 152.4v8.9h-6.3M80 157.5h1.3M91.4 157.5h1.3M102.9 157.5h7.6M25.4 175.3h5.1"/>
<path d="M27.9 175.3v6.3M45.7 175.3h3.8M48.3 175.3v6.3M95.2 175.3h10.2M99.1 177.8h6.3M104.1 174v1.3M139.7 175.3h5.1M142.2 175.3v6.3M160 175.3h3.8M162.6 175.3v6.3"/>
</g>
<path d="M265.4 82.6h11.5v1.2" fill="none" stroke="#ff9100" stroke-width=".18"/>
<path d="M118.8 26.1l1.2 1.2M120 26.1l-1.2 1.2M193.7 26.1l1.2 1.2M194.9 26.1l-1.2 1.2M264.8 26.1l1.2 1.2M266 26.1l-1.2 1.2M192.4 74.3l1.2 1.2M193.6 74.3l-1.2 1.2M264.8 74.3l1.2 1.2M266 74.3l-1.2 1.2" fill="none" stroke="#000084" stroke-width=".18"/>
<path d="M117 36.4h.6M192 36.4h.5M263.1 36.4h.6M190.7 84.7h.6M263.1 84.7h.6M82.8 103.7h.7M110.7 106.3h.8M110.7 119h.8" fill="none" stroke="#a90000" stroke-width=".18"/>
<g fill="#009600" stroke="#009600" stroke-width=".18">
<circle cx="119.4" cy="21.6" r=".46"/>
<circle cx="158.7" cy="47" r=".46"/>
<circle cx="83.8" cy="47" r=".46"/>
<circle cx="96.5" cy="141" r=".46"/>
<circle cx="119.4" cy="52.1" r=".46"/>
<circle cx="104.1" cy="175.3" r=".46"/>
<circle cx="162.6" cy="175.3" r=".46"/>
<circle cx="142.2" cy="175.3" r=".46"/>
<circle cx="27.9" cy="175.3" r=".46"/>
<circle cx="48.3" cy="175.3" r=".46"/>
<circle cx="44.4" cy="152.4" r=".46"/>
<circle cx="25.4" cy="152.4" r=".46"/>
<circle cx="265.4" cy="69.9" r=".46"/>
<circle cx="265.4" cy="52.1" r=".46"/>
<circle cx="265.4" cy="100.3" r=".46"/>
<circle cx="229.9" cy="95.3" r=".46"/>
<circle cx="193" cy="100.3" r=".46"/>
<circle cx="157.5" cy="95.3" r=".46"/>
<circle cx="193" cy="69.9" r=".46"/>
<circle cx="229.9" cy="47" r=".46"/>
<circle cx="194.3" cy="52.1" r=".46"/>
<circle cx="265.4" cy="21.6" r=".46"/>
<circle cx="194.3" cy="21.6" r=".46"/>
</g>
<text font-size="2.8" fill="#840000" x="178" y="190.9">Title:</text>
<g font-size="2.1" fill="#840000">
<text x="178" y="184">Sheet:</text>
<text x="178" y="186.7">File:</text>
<text x="184.1" y="186.7">output</text>
<text x="192.5" y="186.7">devices.kicad_sch</text>
<text x="178" y="196.9">KiCad</text>
<text x="178" y="194.1">Size:</text>
<text x="184.7" y="194.1">A4</text>
<text x="185.7" y="196.9">E.D.A.</text>
<text x="193.3" y="196.9">9.0.7</text>
<text x="200" y="194.1">Date:</text>
<text x="263" y="194.3">Rev:</text>
<text x="263" y="196.9">Id:</text>
<text x="267.1" y="196.9">1/1</text>
</g>
<g font-size="1.8" fill="#840000">
<text x="35" y="11.9">1</text>
<text x="85" y="11.9">2</text>
<text x="135" y="11.9">3</text>
<text x="185" y="11.9">4</text>
<text x="235" y="11.9">5</text>
<text x="285" y="11.9">6</text>
<text x="75.2" y="27.6">ENABLE</text>
<text x="150.1" y="27.6">ENABLE</text>
<text x="221.2" y="27.6">ENABLE</text>
<text x="10.3" y="35.9">A</text>
<text x="66.7" y="35.2">PULSE</text>
<text x="73.9" y="35.2">MOTOR 1</text>
<text x="141.6" y="35.2">PULSE</text>
<text x="148.8" y="35.2">MOTOR 2</text>
<text x="212.8" y="35.2">PULSE</text>
<text x="219.9" y="35.2">MOTOR 3</text>
<text x="285.3" y="35.9">A</text>
<text x="69.5" y="37.8">DIR</text>
<text x="73.9" y="37.8">MOTOR 1</text>
<text x="144.5" y="37.8">DIR</text>
<text x="148.8" y="37.8">MOTOR 2</text>
<text x="215.6" y="37.8">DIR</text>
<text x="219.9" y="37.8">MOTOR 3</text>
<text x="32.7" y="51.8">RX</text>
<text x="33" y="49.2">TX</text>
<text x="77.2" y="74.6">EN</text>
<text x="113.2" y="77.2">TX</text>
<text x="113.2" y="74.6">BOOT</text>
<text x="148.8" y="75.9">ENABLE</text>
<text x="221.2" y="75.9">ENABLE</text>
<text x="113.2" y="82.2">RX</text>
<text x="140.4" y="83.5">PULSE</text>
<text x="147.5" y="83.5">MOTOR 4</text>
<text x="212.8" y="83.5">PULSE</text>
<text x="219.9" y="83.5">MOTOR 5</text>
<text x="10.3" y="85.9">B</text>
<text x="143.2" y="86">DIR</text>
<text x="147.5" y="86">MOTOR 4</text>
<text x="215.6" y="86">DIR</text>
<text x="219.9" y="86">MOTOR 5</text>
<text x="285.3" y="85.9">B</text>
<text x="113.2" y="94.9">DIR</text>
<text x="117.5" y="94.9">MOTOR 2</text>
<text x="113.2" y="107.6">DIR</text>
<text x="113.2" y="105.1">PULSE</text>
<text x="117.5" y="107.6">MOTOR 4</text>
<text x="120.3" y="105.1">MOTOR 4</text>
<text x="113.2" y="112.7">DIR</text>
<text x="113.2" y="110.2">PULSE</text>
<text x="117.5" y="112.7">MOTOR 5</text>
<text x="120.3" y="110.2">MOTOR 5</text>
<text x="113.2" y="117.8">PULSE</text>
<text x="113.2" y="115.3">ENABLE</text>
<text x="120.3" y="117.8">MOTOR 1</text>
<text x="35.3" y="124.1">EN</text>
<text x="113.2" y="120.3">DIR</text>
<text x="113.2" y="122.9">PULSE</text>
<text x="113.2" y="125.4">PULSE</text>
<text x="117.5" y="120.3">MOTOR 1</text>
<text x="120.3" y="122.9">MOTOR 2</text>
<text x="120.3" y="125.4">MOTOR 3</text>
<text x="113.2" y="128">DIR</text>
<text x="117.5" y="128">MOTOR 3</text>
<text x="10.3" y="135.9">C</text>
<text x="285.3" y="135.9">C</text>
<text x="18.7" y="153.4">EN</text>
<text x="73.5" y="158.4">BOOT</text>
<text x="10.3" y="185.9">D</text>
<text x="285.3" y="185.9">D</text>
<text x="35" y="199.9">1</text>
<text x="85" y="199.9">2</text>
<text x="135" y="199.9">3</text>
<text x="185" y="199.9">4</text>
<text x="235" y="199.9">5</text>
<text x="285" y="199.9">6</text>
</g>
<g font-size="1.8" fill="#840084">
<text x="38.8" y="17.4">PWR</text>
<text x="38.8" y="25">PWR</text>
<text x="98.6" y="33.9">MOTOR-WIES</text>
<text x="173" y="35.2">MOTOR-WIES</text>
<text x="244.1" y="34.9">MOTOR-WIES</text>
<text x="98.7" y="37.7">MOTOR-WIES</text>
<text x="172.9" y="37.7">MOTOR-WIES</text>
<text x="243.6" y="37.7">MOTOR-WIES</text>
<text x="96" y="46.3">MOTOR-WIES</text>
<text x="98.6" y="42.8">MOTOR-WIES</text>
<text x="173" y="42.8">MOTOR-WIES</text>
<text x="173" y="45.3">MOTOR-WIES</text>
<text x="242.3" y="42.3">MOTOR-WIES</text>
<text x="243.5" y="45.1">MOTOR-WIES</text>
<text x="172" y="83.4">MOTOR-WIES</text>
<text x="244.6" y="83.2">MOTOR-WIES</text>
<text x="172.1" y="86">MOTOR-WIES</text>
<text x="244.3" y="85.7">MOTOR-WIES</text>
<text x="171.7" y="91">MOTOR-WIES</text>
<text x="172.2" y="93.6">MOTOR-WIES</text>
<text x="244.6" y="90.8">MOTOR-WIES</text>
<text x="244.9" y="93.8">MOTOR-WIES</text>
<text x="28.6" y="173.6">PWR</text>
<text x="49" y="173.6">PWR</text>
<text x="98.5" y="173.6">PWR</text>
<text x="141.7" y="173.6">PWR</text>
<text x="162" y="173.6">PWR</text>
<text x="102.3" y="181.2">PWR</text>
</g>
<g font-size="1.8" fill="#006464">
<text x="100.2" y="14.8">U3</text>
<text x="175.2" y="14.8">U4</text>
<text x="246.3" y="14.8">U5</text>
<text x="25.2" y="19.9">PWR_GND</text>
<text x="26.8" y="22.5">PWR_5V</text>
<text x="73.7" y="23.4">CP_Elec_100uF_Panasonic_EEE-FN1E101UL</text>
<text x="73.7" y="20.9">C14</text>
<text x="75.9" y="18.9">DRV8825_STEPPER_MOTOR_DRIVER_CARRIER</text>
<text x="125.2" y="22.5">PWR_12V</text>
<text x="148.6" y="20.9">C11</text>
<text x="150.6" y="18.6">DRV8825_STEPPER_MOTOR_DRIVER_CARRIER</text>
<text x="198.4" y="22.5">PWR_12V</text>
<text x="219.7" y="20.9">C12</text>
<text x="222.2" y="18.6">DRV8825_STEPPER_MOTOR_DRIVER_CARRIER</text>
<text x="271.3" y="22.5">PWR_12V</text>
<text x="24.6" y="26.8">J9</text>
<text x="24.6" y="29.3">Screw_Terminal_01x02_P3.5mm</text>
<text x="71.3" y="30.1">PWR_3V3</text>
<text x="71.3" y="32.6">PWR_3V3</text>
<text x="127.1" y="31.3">J3</text>
<text x="146.3" y="32.6">PWR_3V3</text>
<text x="146.3" y="30.1">PWR_3V3</text>
<text x="200.7" y="31.3">J4</text>
<text x="217.4" y="32.6">PWR_3V3</text>
<text x="217.4" y="30.1">PWR_3V3</text>
<text x="271.9" y="31.3">J5</text>
<text x="14.5" y="40.5">PinHeader_01x05_P2.54mm_Horizontal_SMD</text>
<text x="40.7" y="37.7">J1</text>
<text x="24.3" y="46.6">PWR_3V3</text>
<text x="71" y="45.3">PWR_GND</text>
<text x="71" y="42.8">PWR_GND</text>
<text x="71" y="47.9">PWR_GND</text>
<text x="145.9" y="45.3">PWR_GND</text>
<text x="145.9" y="42.8">PWR_GND</text>
<text x="145.9" y="47.9">PWR_GND</text>
<text x="217" y="45.3">PWR_GND</text>
<text x="217" y="42.8">PWR_GND</text>
<text x="217" y="47.9">PWR_GND</text>
<text x="123.2" y="52.9">PWR_GND</text>
<text x="198.1" y="52.9">PWR_GND</text>
<text x="269.2" y="52.9">PWR_GND</text>
<text x="24" y="54.2">PWR_GND</text>
<text x="25.5" y="56.7">PWR_5V</text>
<text x="33.8" y="64.4">PWR_3V3</text>
<text x="92.2" y="64.4">PWR_3V3</text>
<text x="173.9" y="63.1">U6</text>
<text x="246.3" y="63.1">U7</text>
<text x="98.7" y="69.4">Radio_ESP32-WROOM-32E</text>
<text x="98.7" y="66.9">U1</text>
<text x="148.6" y="69.1">C9</text>
<text x="151.1" y="67.2">DRV8825_STEPPER_MOTOR_DRIVER_CARRIER</text>
<text x="198.9" y="70.7">PWR_12V</text>
<text x="219.7" y="69.1">C10</text>
<text x="223" y="67.2">DRV8825_STEPPER_MOTOR_DRIVER_CARRIER</text>
<text x="271.3" y="70.7">PWR_12V</text>
<text x="41.9" y="73.3">C3</text>
<text x="41.9" y="75.8">22uf</text>
<text x="84.3" y="74.5">EN</text>
<text x="97.4" y="75.5" transform="rotate(-90 97.4 75.5)">VDD</text>
<text x="99.4" y="77.1">TXD0/IO1</text>
<text x="105.4" y="74.5">IO0</text>
<text x="33.6" y="83.4">PWR_GND</text>
<text x="84.3" y="79.6">SENSOR_VP</text>
<text x="84.3" y="82.1">SENSOR_VN</text>
<text x="99.1" y="82.1">RXD0/IO3</text>
<text x="105.4" y="79.6">IO2</text>
<text x="145" y="78.3">PWR_3V3</text>
<text x="145" y="80.9">PWR_3V3</text>
<text x="199.5" y="79.6">J7</text>
<text x="217.4" y="78.3">PWR_3V3</text>
<text x="217.4" y="80.9">PWR_3V3</text>
<text x="280.7" y="79.6">J6</text>
<text x="35" y="88.5">PWR_3V3</text>
<text x="104.2" y="89.8">IO12</text>
<text x="105.4" y="84.7">IO4</text>
<text x="105.4" y="87.2">IO5</text>
<text x="104.2" y="92.3">IO13</text>
<text x="104.2" y="94.8">IO14</text>
<text x="144.6" y="91">PWR_GND</text>
<text x="144.6" y="93.6">PWR_GND</text>
<text x="217" y="91">PWR_GND</text>
<text x="217" y="93.6">PWR_GND</text>
<text x="43.2" y="97.4">C4</text>
<text x="43.2" y="99.9">100uf</text>
<text x="104.2" y="97.4">IO15</text>
<text x="104.2" y="99.9">IO16</text>
<text x="144.6" y="96.1">PWR_GND</text>
<text x="196.9" y="101.2">PWR_GND</text>
<text x="217" y="96.1">PWR_GND</text>
<text x="269.2" y="101.2">PWR_GND</text>
<text x="34.9" y="107.5">PWR_GND</text>
<text x="84.3" y="105">SDO/SD0</text>
<text x="84.3" y="107.5">SDI/SD1</text>
<text x="104.2" y="102.5">IO17</text>
<text x="104.2" y="105">IO18</text>
<text x="104.2" y="107.5">IO19</text>
<text x="35" y="113.9">PWR_3V3</text>
<text x="84.3" y="110.1">SHD/SD2</text>
<text x="84.3" y="112.6">SWP/SD3</text>
<text x="104.2" y="110.1">IO21</text>
<text x="104.2" y="112.6">IO22</text>
<text x="84.3" y="115.2">SCK/CLK</text>
<text x="84.3" y="117.7">SCS/CMD</text>
<text x="104.2" y="115.2">IO23</text>
<text x="104.2" y="117.7">IO25</text>
<text x="104.2" y="120.2">IO26</text>
<text x="104.2" y="122.8">IO27</text>
<text x="104.2" y="125.3">IO32</text>
<text x="145.5" y="120.2">PWR_3V3</text>
<text x="43.2" y="130.4">C5</text>
<text x="104.2" y="127.9">IO33</text>
<text x="104.2" y="130.4">IO34</text>
<text x="43.2" y="132.9">1uf</text>
<text x="97.4" y="136.7" transform="rotate(-90 97.4 136.7)">GND</text>
<text x="104.2" y="132.9">IO35</text>
<text x="137.9" y="133.3">LED_1206</text>
<text x="144.6" y="135.8">D1</text>
<text x="34.9" y="140.6">PWR_GND</text>
<text x="83.1" y="141.8">PWR_FLAG</text>
<text x="104.1" y="141.8">PWR_GND</text>
<text x="152.4" y="143.1">R2</text>
<text x="24" y="148.2">Switch_Tactile_Omron</text>
<text x="32.3" y="145.6">SW1</text>
<text x="152.4" y="145.6">60R</text>
<text x="32.9" y="155.8">C6</text>
<text x="50.8" y="153.3">PWR_GND</text>
<text x="83.8" y="154.5">100R</text>
<text x="85" y="152">R1</text>
<text x="91.5" y="154">Switch_Tactile_Omron</text>
<text x="99.8" y="151.5">SW2</text>
<text x="145.3" y="154.5">PWR_GND</text>
<text x="31.3" y="158.3">100nF</text>
<text x="114.3" y="158.3">PWR_GND</text>
<text x="33.7" y="172.3">AMS1117</text>
<text x="36.7" y="169.8">U8</text>
<text x="99.6" y="169.8">PWR_GND</text>
<text x="148" y="172.3">AMS1117</text>
<text x="151" y="169.8">U2</text>
<text x="12.9" y="176.1">PWR_12V</text>
<text x="33.5" y="176.1">VI</text>
<text x="39" y="179.8" transform="rotate(-90 39 179.8)">ADJ</text>
<text x="40" y="176.1">VO</text>
<text x="53.3" y="176.1">PWR_3V3</text>
<text x="82.4" y="176.1">PWR_GND</text>
<text x="84.5" y="178.7">PWR_12V</text>
<text x="128.4" y="176.1">PWR_5V</text>
<text x="147.8" y="176.1">VI</text>
<text x="153.3" y="179.8" transform="rotate(-90 153.3 179.8)">ADJ</text>
<text x="154.3" y="176.1">VO</text>
<text x="167.6" y="176.1">PWR_3V3</text>
<text x="52.1" y="185">C8</text>
<text x="92" y="183">J2</text>
<text x="166.4" y="185">C2</text>
<text x="18.6" y="188.8">C_1206</text>
<text x="18.8" y="186">C7</text>
<text x="33.6" y="188.8">PWR_GND</text>
<text x="52.1" y="187.6">C_1206</text>
<text x="92.2" y="190.3">Screw_Terminal_01x02_P3.5mm</text>
<text x="132.9" y="188.8">C_1206</text>
<text x="133.1" y="186">C1</text>
<text x="147.9" y="188.8">PWR_GND</text>
<text x="166.4" y="187.6">C_1206</text>
<text x="23.4" y="195.2">PWR_GND</text>
<text x="43.7" y="195.2">PWR_GND</text>
<text x="137.7" y="195.2">PWR_GND</text>
<text x="158" y="195.2">PWR_GND</text>
</g>
<g font-size="1.8" fill="#a90000">
<text x="39.3" y="18.8">1</text>
<text x="39.3" y="21.3">2</text>
<text x="124.4" y="35.3">1</text>
<text x="198" y="35.3">1</text>
<text x="269.2" y="35.3">1</text>
<text x="124.4" y="37.8">2</text>
<text x="124.4" y="40.4">3</text>
<text x="198" y="37.8">2</text>
<text x="198" y="40.4">3</text>
<text x="269.2" y="37.8">2</text>
<text x="269.2" y="40.4">3</text>
<text x="38" y="45.5">1</text>
<text x="124.4" y="42.9">4</text>
<text x="198" y="42.9">4</text>
<text x="269.2" y="42.9">4</text>
<text x="38" y="48">2</text>
<text x="38" y="50.5">3</text>
<text x="38" y="53.1">4</text>
<text x="38" y="55.6">5</text>
<text x="96.3" y="70.6" transform="rotate(-90 96.3 70.6)">2</text>
<text x="81.8" y="73.4">3</text>
<text x="109.2" y="73.4">25</text>
<text x="109.2" y="75.9">35</text>
<text x="81.8" y="78.5">4</text>
<text x="81.8" y="81">5</text>
<text x="109.2" y="78.5">24</text>
<text x="109.2" y="81">34</text>
<text x="109.2" y="83.6">26</text>
<text x="196.8" y="83.6">1</text>
<text x="278.1" y="83.6">1</text>
<text x="109.2" y="86.1">29</text>
<text x="109.2" y="88.6">14</text>
<text x="196.8" y="86.1">2</text>
<text x="196.8" y="88.6">3</text>
<text x="278.1" y="86.1">2</text>
<text x="278.1" y="88.6">3</text>
<text x="109.2" y="91.2">16</text>
<text x="109.2" y="93.7">13</text>
<text x="196.8" y="91.2">4</text>
<text x="278.1" y="91.2">4</text>
<text x="109.2" y="96.3">23</text>
<text x="109.2" y="98.8">27</text>
<text x="109.2" y="101.3">28</text>
<text x="81.2" y="103.9">21</text>
<text x="81.2" y="106.4">22</text>
<text x="109.2" y="103.9">30</text>
<text x="109.2" y="106.4">31</text>
<text x="81.2" y="109">17</text>
<text x="81.2" y="111.5">18</text>
<text x="109.2" y="109">33</text>
<text x="109.2" y="111.5">36</text>
<text x="81.2" y="114">20</text>
<text x="81.2" y="116.6">19</text>
<text x="109.2" y="114">37</text>
<text x="109.2" y="116.6">10</text>
<text x="109.2" y="119.1">11</text>
<text x="109.2" y="121.7">12</text>
<text x="109.8" y="124.2">8</text>
<text x="109.8" y="126.7">9</text>
<text x="109.8" y="129.3">6</text>
<text x="109.8" y="131.8">7</text>
<text x="96.3" y="139.1" transform="rotate(-90 96.3 139.1)">1</text>
<text x="31" y="175">3</text>
<text x="43.7" y="175">2</text>
<text x="106.6" y="175">1</text>
<text x="106.6" y="177.5">2</text>
<text x="145.3" y="175">3</text>
<text x="158" y="175">2</text>
<text x="37.8" y="182.3" transform="rotate(-90 37.8 182.3)">1</text>
<text x="152.1" y="182.3" transform="rotate(-90 152.1 182.3)">1</text>
</g>
<g font-size="1.4" fill="#006464">
<text x="109.2" y="22.3">VMOT</text>
<text x="184.1" y="22.3">VMOT</text>
<text x="255.2" y="22.3">VMOT</text>
<text x="89.9" y="27.4">~{EN}</text>
<text x="89.9" y="29.9">~{RST}</text>
<text x="110.6" y="27.4">~{FLT}</text>
<text x="164.8" y="27.4">~{EN}</text>
<text x="164.8" y="29.9">~{RST}</text>
<text x="185.5" y="27.4">~{FLT}</text>
<text x="236" y="27.4">~{EN}</text>
<text x="236" y="29.9">~{RST}</text>
<text x="256.6" y="27.4">~{FLT}</text>
<text x="89.9" y="32.5">~{SLP}</text>
<text x="89.9" y="35">STEP</text>
<text x="111.2" y="35">A1</text>
<text x="164.8" y="32.5">~{SLP}</text>
<text x="164.8" y="35">STEP</text>
<text x="186.1" y="35">A1</text>
<text x="236" y="32.5">~{SLP}</text>
<text x="236" y="35">STEP</text>
<text x="257.2" y="35">A1</text>
<text x="89.9" y="37.6">DIR</text>
<text x="111.2" y="37.6">A2</text>
<text x="164.8" y="37.6">DIR</text>
<text x="186.1" y="37.6">A2</text>
<text x="236" y="37.6">DIR</text>
<text x="257.2" y="37.6">A2</text>
<text x="89.9" y="42.6">M0</text>
<text x="89.9" y="45.2">M1</text>
<text x="89.9" y="47.7">M2</text>
<text x="111" y="42.6">B1</text>
<text x="111" y="45.2">B2</text>
<text x="164.8" y="42.6">M0</text>
<text x="164.8" y="45.2">M1</text>
<text x="164.8" y="47.7">M2</text>
<text x="186" y="42.6">B1</text>
<text x="186" y="45.2">B2</text>
<text x="236" y="42.6">M0</text>
<text x="236" y="45.2">M1</text>
<text x="236" y="47.7">M2</text>
<text x="257.1" y="42.6">B1</text>
<text x="257.1" y="45.2">B2</text>
<text x="106.2" y="50.3">GND_MOT</text>
<text x="109.9" y="52.8">GND</text>
<text x="181.1" y="50.3">GND_MOT</text>
<text x="184.9" y="52.8">GND</text>
<text x="252.2" y="50.3">GND_MOT</text>
<text x="256" y="52.8">GND</text>
<text x="182.8" y="70.6">VMOT</text>
<text x="255.2" y="70.6">VMOT</text>
<text x="163.6" y="75.7">~{EN}</text>
<text x="184.2" y="75.7">~{FLT}</text>
<text x="236" y="75.7">~{EN}</text>
<text x="256.6" y="75.7">~{FLT}</text>
<text x="163.6" y="78.2">~{RST}</text>
<text x="163.6" y="80.7">~{SLP}</text>
<text x="163.6" y="83.3">STEP</text>
<text x="184.9" y="83.3">A1</text>
<text x="236" y="78.2">~{RST}</text>
<text x="236" y="80.7">~{SLP}</text>
<text x="236" y="83.3">STEP</text>
<text x="257.2" y="83.3">A1</text>
<text x="163.6" y="85.8">DIR</text>
<text x="184.9" y="85.8">A2</text>
<text x="236" y="85.8">DIR</text>
<text x="257.2" y="85.8">A2</text>
<text x="163.6" y="90.9">M0</text>
<text x="163.6" y="93.4">M1</text>
<text x="163.6" y="96">M2</text>
<text x="184.7" y="90.9">B1</text>
<text x="184.7" y="93.4">B2</text>
<text x="236" y="90.9">M0</text>
<text x="236" y="93.4">M1</text>
<text x="236" y="96">M2</text>
<text x="257.1" y="90.9">B1</text>
<text x="257.1" y="93.4">B2</text>
<text x="179.8" y="98.5">GND_MOT</text>
<text x="183.6" y="101.1">GND</text>
<text x="252.2" y="98.5">GND_MOT</text>
<text x="256" y="101.1">GND</text>
</g>
<g font-size="1.4" fill="#a90000">
<text x="115.7" y="21.3">16</text>
<text x="190.7" y="21.3">16</text>
<text x="261.8" y="21.3">16</text>
<text x="85.7" y="26.4">1</text>
<text x="85.7" y="29">5</text>
<text x="115.7" y="26.4">10</text>
<text x="160.7" y="26.4">1</text>
<text x="160.7" y="29">5</text>
<text x="190.7" y="26.4">10</text>
<text x="231.8" y="26.4">1</text>
<text x="231.8" y="29">5</text>
<text x="261.8" y="26.4">10</text>
<text x="85.7" y="31.5">6</text>
<text x="85.7" y="34">7</text>
<text x="115.7" y="34">12</text>
<text x="160.7" y="31.5">6</text>
<text x="160.7" y="34">7</text>
<text x="190.7" y="34">12</text>
<text x="231.8" y="31.5">6</text>
<text x="231.8" y="34">7</text>
<text x="261.8" y="34">12</text>
<text x="85.7" y="36.6">8</text>
<text x="85.7" y="41.7">2</text>
<text x="115.7" y="36.6">11</text>
<text x="115.7" y="41.7">13</text>
<text x="160.7" y="36.6">8</text>
<text x="160.7" y="41.7">2</text>
<text x="190.7" y="36.6">11</text>
<text x="190.7" y="41.7">13</text>
<text x="231.8" y="36.6">8</text>
<text x="231.8" y="41.7">2</text>
<text x="261.8" y="36.6">11</text>
<text x="261.8" y="41.7">13</text>
<text x="85.7" y="44.2">3</text>
<text x="85.7" y="46.7">4</text>
<text x="115.7" y="44.2">14</text>
<text x="160.7" y="44.2">3</text>
<text x="160.7" y="46.7">4</text>
<text x="190.7" y="44.2">14</text>
<text x="231.8" y="44.2">3</text>
<text x="231.8" y="46.7">4</text>
<text x="261.8" y="44.2">14</text>
<text x="115.7" y="49.3">15</text>
<text x="116.2" y="51.8">9</text>
<text x="190.7" y="49.3">15</text>
<text x="191.2" y="51.8">9</text>
<text x="261.8" y="49.3">15</text>
<text x="262.3" y="51.8">9</text>
<text x="189.4" y="69.6">16</text>
<text x="261.8" y="69.6">16</text>
<text x="159.4" y="74.7">1</text>
<text x="159.4" y="77.2">5</text>
<text x="189.4" y="74.7">10</text>
<text x="231.8" y="74.7">1</text>
<text x="231.8" y="77.2">5</text>
<text x="261.8" y="74.7">10</text>
<text x="159.4" y="79.8">6</text>
<text x="159.4" y="82.3">7</text>
<text x="189.4" y="82.3">12</text>
<text x="231.8" y="79.8">6</text>
<text x="231.8" y="82.3">7</text>
<text x="261.8" y="82.3">12</text>
<text x="159.4" y="84.8">8</text>
<text x="159.4" y="89.9">2</text>
<text x="189.4" y="84.8">11</text>
<text x="189.4" y="89.9">13</text>
<text x="231.8" y="84.8">8</text>
<text x="231.8" y="89.9">2</text>
<text x="261.8" y="84.8">11</text>
<text x="261.8" y="89.9">13</text>
<text x="159.4" y="92.5">3</text>
<text x="159.4" y="95">4</text>
<text x="189.4" y="92.5">14</text>
<text x="231.8" y="92.5">3</text>
<text x="231.8" y="95">4</text>
<text x="261.8" y="92.5">14</text>
<text x="189.4" y="97.5">15</text>
<text x="189.9" y="100.1">9</text>
<text x="261.8" y="97.5">15</text>
<text x="262.3" y="100.1">9</text>
</g>
</svg>
